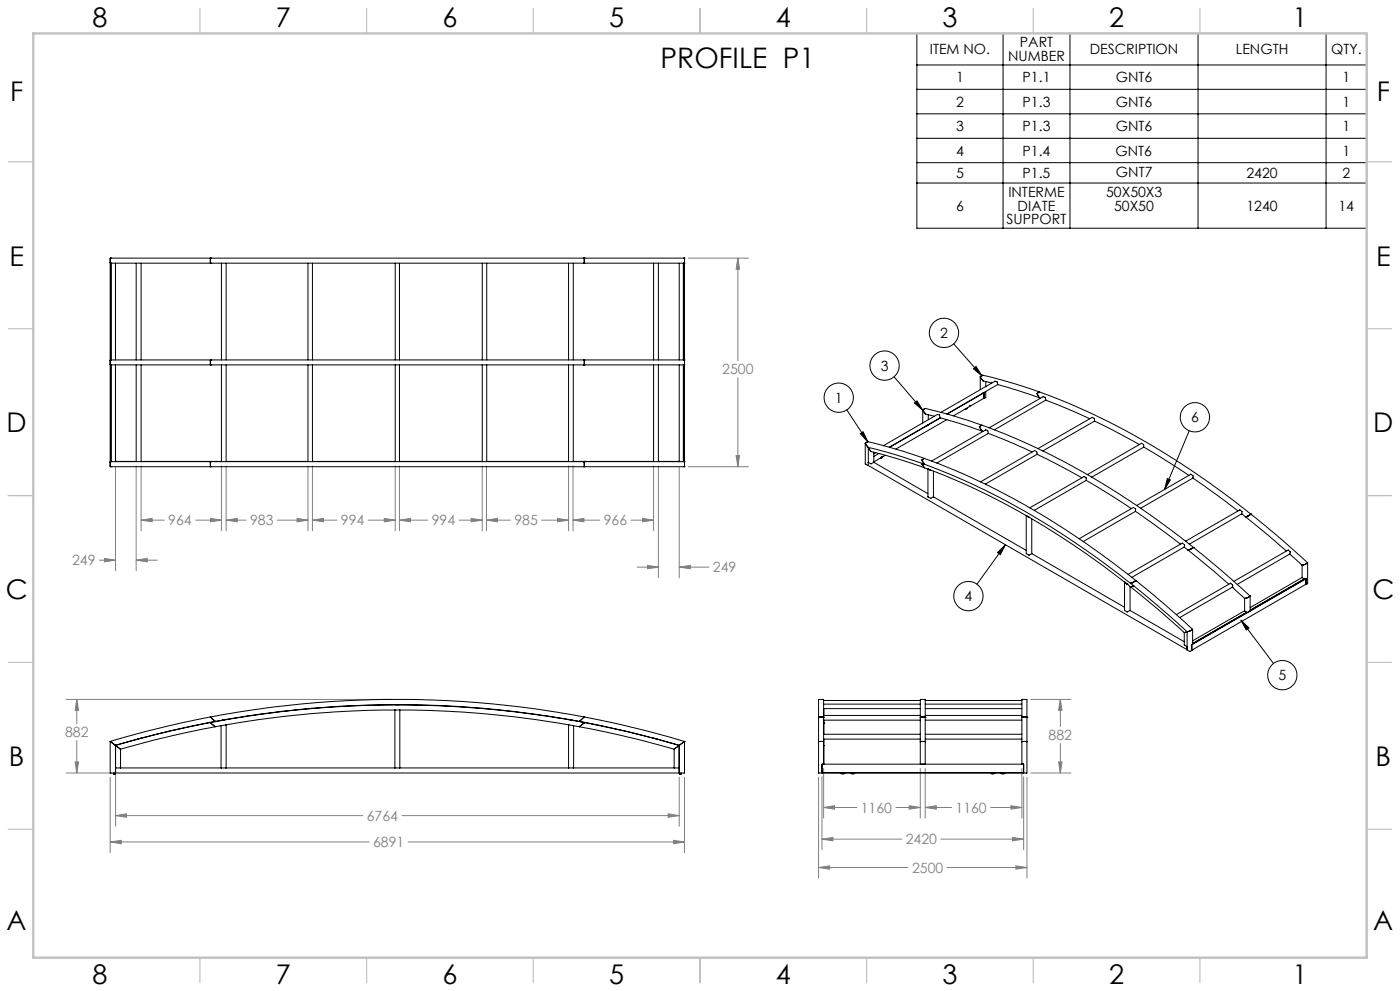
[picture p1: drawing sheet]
<svg xmlns="http://www.w3.org/2000/svg" width="420mm" height="297mm" viewBox="0 0 420 297" stroke-linecap="round" stroke-linejoin="round" font-family="sans-serif">
<g fill="none" stroke="#000" stroke-width=".3">
<path d="M275.1 10h134.9v58.4h-134.9zM275.1 19.5h134.9M300.9 10v58.4M321 10v58.4M359.4 10v58.4M397.8 10v58.4M275.1 26.8h134.9M275.1 34.1h134.9M275.1 41.4h134.9M275.1 48.8h134.9M275.1 54.9h134.9M268.2 112.9l8.7 10.1"/>
<path d="M286.1 103l8.5 9.7M292 110.5l.8-.6 1.8 2.8zM254 122.8l6.3 9.6M258.1 130l.8-.6 1.4 3zM274.3 120.8l.8-.6 1.8 2.8zM356.8 129.1l-7.4 17.6M350.2 143.4l.9 .4-1.7 2.9zM301.6 163.3l-8.5 11.8M301.6 163.3l-1.5 2.9-.8-.6zM372.3 185.9l2.4 2.3-.8 .6zM372.3 185.9l9.8 13"/>
<circle cx="283.2" cy="99.8" r="4.4"/>
<circle cx="251.6" cy="119.2" r="4.4"/>
<circle cx="265.4" cy="109.6" r="4.4"/>
<circle cx="358.5" cy="125.1" r="4.4"/>
<circle cx="290.5" cy="178.7" r="4.4"/>
<circle cx="384.7" cy="202.4" r="4.4"/>
</g>
<g fill="none" stroke="#808080" stroke-width=".3">
<path d="M206.5 77.4h18M221.4 77.4v30.7M221.4 77.4l.5 3.3h-1.1zM221.4 113.2v26.7M40.9 139.6v31.5M42.3 139.6v19.5M66.4 139.6v19.5M67.8 139.6v19.5M92.4 139.6v19.5M93.7 139.6v19.5M118.6 139.6v19.5M119.8 139.6v19.5"/>
<path d="M144.7 139.6v19.5M145.9 139.6v19.5M170.6 139.6v19.5M171.9 139.6v19.5M196.1 139.6v19.5M197.5 139.6v33.5M206.5 139.9h18M220.8 136.6h1.1l-.5 3.3zM34.6 140.1v31M42.3 155.9h7M42.3 155.9l3.3-.5v1zM58.7 155.9h7.7"/>
<path d="M63.1 155.4l3.3 .5-3.3 .5zM67.8 155.9h6M67.8 155.9l3.4-.5v1zM83.2 155.9h9.2M89.1 155.4l3.3 .5-3.3 .5zM93.7 155.9h7.4M93.7 155.9l3.3-.5v1zM110.5 155.9h8.1M115.3 155.4l3.3 .5-3.3 .5zM119.8 155.9h8.5M119.8 155.9l3.3-.5v1zM137.7 155.9h7"/>
<path d="M141.4 155.4l3.3 .5-3.3 .5zM145.9 155.9h7.2M145.9 155.9l3.3-.5v1zM162.5 155.9h8.1M167.3 155.4l3.3 .5-3.3 .5zM171.9 155.9h8M171.9 155.9l3.3-.5v1zM189.3 155.9h6.8M192.8 155.4l3.3 .5-3.3 .5zM203.8 140.1v33M29.8 167.9h4.8M31.3 167.4l3.3 .5-3.3 .5z"/>
<path d="M40.9 167.9h6.3M40.9 167.9l3.3-.5v1zM191.2 170h6.3M194.2 169.4l3.3 .6-3.3 .5zM203.8 170l3.3-.6v1.1zM203.8 170h8.9M19.9 209.6h98M23 209.6v7.3M23 209.6l.6 3.3h-1.1zM309.2 209.6h12.1M318.1 209.6v8.2M318.1 209.6l.5 3.3h-1z"/>
<path d="M19.9 231.7h13.5M22.5 228.3h1.1l-.6 3.4zM23 221.9v9.8M33.1 232.9v22.6M34.7 231.6v16M203.8 232.9v14.7M205.4 232.9v22.6M245.6 232.9v30.3M246.6 232.8v21.9M247.1 230.3v14.9M276.1 230.3v14.9M277.6 230.3v14.9"/>
<path d="M306.6 230.3v14.9M307.1 232.8v21.9M308.1 232.9v30.3M309.2 231.7h12.1M317.6 228.3h1l-.5 3.4zM318.1 222.8v8.9M33.1 252.3h77.6M33.1 252.3l3.3-.5v1.1zM34.7 244.4h74.1M34.7 244.4l3.3-.5v1zM120.6 244.4h83.2M122.4 252.3h83"/>
<path d="M200.4 243.9l3.4 .5-3.4 .5zM202 251.8l3.4 .5-3.4 .6zM245.6 260h26.8M245.6 260l3.3-.5v1zM246.6 251.5h23.9M246.6 251.5l3.3-.5v1zM247.1 242l3.3-.5v1zM247.1 242h9.9M268.7 242h7.4M272.8 241.5l3.3 .5-3.3 .5zM277.6 242h7.9M277.6 242l3.3-.5v1z"/>
<path d="M282.3 251.5h24.8M284.1 260h24M297.2 242h9.4M303.3 241.5l3.3 .5-3.3 .5zM303.8 251l3.3 .5-3.3 .5zM304.8 259.5l3.3 .5-3.3 .5z"/>
</g>
<g fill="none" stroke="#c0c0c0" stroke-width=".35">
<path d="M60 2.5v7.5M110 2.5v7.5M160 2.5v7.5M210 2.5v7.5M260 2.5v7.5M310 2.5v7.5M360 2.5v7.5M2.5 48.5h7.5M410 48.5h7.5M2.5 98.5h7.5M410 98.5h7.5M2.5 148.5h7.5"/>
<path d="M410 148.5h7.5M2.5 198.5h7.5M410 198.5h7.5M2.5 248.5h7.5M410 248.5h7.5M60 287v7.5M110 287v7.5M160 287v7.5M210 287v7.5M260 287v7.5M310 287v7.5M360 287v7.5"/>
</g>
<path d="M10 10h400v277h-400z" fill="none" stroke="#c0c0c0" stroke-width=".7"/>
<path d="M258.1 130l.8-.6 1.4 3zM274.3 120.8l.8-.6 1.8 2.8zM301.6 163.3l-1.5 2.9-.8-.6zM372.3 185.9l2.4 2.3-.8 .6zM350.2 143.4l.9 .4-1.7 2.9zM292 110.5l.8-.6 1.8 2.8z" fill="#000"/>
<path d="M23 209.6l.6 3.3h-1.1zM22.5 228.3h1.1l-.6 3.4zM34.7 244.4l3.3-.5v1zM200.4 243.9l3.4 .5-3.4 .5zM33.1 252.3l3.3-.5v1.1zM202 251.8l3.4 .5-3.4 .6zM93.7 155.9l3.3-.5v1zM115.3 155.4l3.3 .5-3.3 .5zM119.8 155.9l3.3-.5v1zM141.4 155.4l3.3 .5-3.3 .5zM67.8 155.9l3.4-.5v1zM89.1 155.4l3.3 .5-3.3 .5zM145.9 155.9l3.3-.5v1zM167.3 155.4l3.3 .5-3.3 .5zM221.4 77.4l.5 3.3h-1.1zM220.8 136.6h1.1l-.5 3.3zM42.3 155.9l3.3-.5v1zM63.1 155.4l3.3 .5-3.3 .5zM40.9 167.9l3.3-.5v1zM31.3 167.4l3.3 .5-3.3 .5zM192.8 155.4l3.3 .5-3.3 .5zM171.9 155.9l3.3-.5v1zM194.2 169.4l3.3 .6-3.3 .5zM203.8 170l3.3-.6v1.1zM246.6 251.5l3.3-.5v1zM303.8 251l3.3 .5-3.3 .5zM245.6 260l3.3-.5v1zM304.8 259.5l3.3 .5-3.3 .5zM247.1 242l3.3-.5v1zM272.8 241.5l3.3 .5-3.3 .5zM277.6 242l3.3-.5v1zM303.3 241.5l3.3 .5-3.3 .5zM318.1 209.6l.5 3.3h-1zM317.6 228.3h1l-.5 3.4z" fill="#808080"/>
<g fill="none" stroke="#000" stroke-width=".3">
<path d="M33.1 78.7l.1 .2M33.1 77.5v62.2M33.2 78.8v29.1M33.2 78.9h30M33.2 77.4l-.1 .1M33.2 77.4h30M33.2 77.4h.1M33.2 78.9h.1M33.4 78.9v29M34.6 78.9v29M40.9 78.9v29M42.3 78.9v29"/>
<path d="M63.1 78.7l.1 .2M63.1 77.5v1.2M63.2 77.4l-.1 .1M63.2 77.4h.1M63.2 78.9h.1M63.2 77.4h112M63.2 78.9h112M66.4 78.9v29M67.8 78.9v29M92.4 78.9v29M93.7 78.9v29M118.6 78.9v29"/>
<path d="M119.8 78.9v29M144.7 78.9v29M146 78.9v29M170.6 78.9v29M172 78.9v29M175.2 77.4l.1 .1M175.2 78.9h.1M175.2 77.4h.1M175.2 78.9h30M175.2 77.4h30M175.3 77.5l-.1 1.4M196.1 78.9v29"/>
<path d="M197.5 78.9v29M203.8 78.9v29M205 78.9v29M205.2 77.4h.1M205.2 77.4l.2 .1M205.2 78.9l.2-.2zM205.2 78.9h.1M205.2 78.8v29.1M205.4 77.5v62.2M33.1 109.2l.1 .2zM33.2 107.9h.1M33.2 109.4v29"/>
<path d="M33.2 109.4h30M33.2 107.9h30M33.2 109.4h.1M33.4 109.4v29M34.6 109.4v29M40.9 109.4v29M42.3 109.4v29M63.1 109.2l.1 .2M63.1 108v1.2M63.2 107.9l-.1 .1M63.2 107.9h.1M63.2 109.4h.1"/>
<path d="M63.2 107.9h112M63.2 109.4h112M66.4 109.4v29M67.8 109.4v29M92.4 109.4v29M93.7 109.4v29M118.6 109.4v29M119.8 109.4v29M144.7 109.4v29M146 109.4v29M170.6 109.4v29M172 109.4v29"/>
<path d="M175.2 107.9l.1 .1M175.2 109.4h.1M175.2 107.9h.1M175.2 109.4h30M175.2 107.9h30M175.3 108l-.1 1.4M196.1 109.4v29M197.5 109.4v29M203.8 109.4v29M205 109.4v29M205.2 107.9h.1M205.2 107.9l.2 .1z"/>
<path d="M205.2 109.4l.2-.2zM205.2 109.4h.1M205.2 109.4v29M294.1 112.9v3.9M294.1 113l.8 1.1 2.6 .7M294.1 112.9v.1M294.8 112.5h.1M294.8 112.5l-.7 .4M294.9 117.8h.1M294.9 112.5l9.8 2.6 7.1 2.4M295.2 119.4h.1M295.2 117.7l-.3 .1"/>
<path d="M295.2 117.7v1.7M295.2 117.7l-11 6.4M295.2 119.3l-9.2 5.3M295.7 117.3v1.9l-.5 .2M295.7 114.3v1.5M298.5 114.3l-16.2 9.3M298.5 114.3h.1M298.5 114.3l.6 .1 .2 .9-15.2 8.8M299.3 115.2l12.6 4M311.8 119.2h.1M311.8 117.5l8.8 3.4 6.9 3 8.7 4.4 7.8 4.3 6.1 3.7 8.7 5.7 7.8 5.5 8.7 6.6M311.8 117.5l-.7 .4 .7 1.3"/>
<path d="M311.9 119.2l.2 .1M312.9 118.9l-16.2 9.3M312.9 118.9h.1M313 118.9l.6 .2 .1 .8M313.7 119.9l-15.4 8.9M313.7 119.9l6.8 2.7 6.4 2.9M33.1 139.7l.1 .2M33.2 139.9h30M33.2 138.4l-.1 .1M33.2 138.4h30M33.2 138.4h.1M33.2 139.9h.1"/>
<path d="M34.8 138.3l-.1 .1M34.8 138.3h6.1M34.8 138.3h.1M42.3 138.3h20.8M63.2 138.3h.1M63.1 139.7l.1 .2M63.1 138.5v1.2M63.1 138.3h.1M63.2 138.3h3.2M63.2 138.4l-.1 .1M63.2 138.4h.1M63.2 139.9h.1"/>
<path d="M63.2 138.4h112M63.2 139.9h112M67.8 138.3h24.6M93.7 138.3h24.9M119.8 138.3h24.9M146 138.3h24.6M172 138.3h3.2M175.2 138.4l.1 .1M175.2 139.9h.1M175.2 138.4h.1M175.2 139.9h30M175.2 138.4h30"/>
<path d="M175.2 138.3h20.9M175.2 138.3l.2 .1zM175.2 138.3h.1M175.3 138.5l-.1 1.4M197.5 138.3h6.1M203.6 138.3l.1 .1M203.6 138.3h.1M205.2 138.4h.1M205.2 138.4l.2 .1zM205.2 139.9h.1M205.4 139.7l-.2 .2M259.6 139v.1"/>
<path d="M259.6 132.9v6.1M259.6 132.9l.8 1.2 8.7 2.3 8.2 2.7M259.6 132.8v.1M259.6 139.1l.9 .4M260.3 132.4h.1M260.3 132.4l-.7 .4M260.4 132.4l10.7 2.9 6.3 2.1M260.5 139.5l95.6 55.2M260.5 134.2h.1M260.5 138.5v.1M260.5 134.2v5.3M260.5 134.2l.7 1.1"/>
<path d="M261.2 135.3h.1M261.3 135.3l8.7 2.4 7.3 2.4M262.1 138.5l16.3 9.5M262.1 138.5l-.8 .5-.8-.4M262.1 135.5v3M262.1 135.9l.4-.3-.4 .3M262.4 135.6l-.3 .2M262.7 135.7l-.6 .3M263.7 135.9l-1.6 .9M264.1 137.3h.1M264.1 137.3l.1 .1M264.2 137.4h.1"/>
<path d="M264.5 136.8h.1M264.5 136.8v.1M264.8 136.9l-.3 .4-.3 .1M265.6 136.5l-3.5 1.9M276.6 138.9l.7 1.2M276.6 138.9h.1M276.6 137.8l.7 1.3M276.8 122.9v3.8M276.9 123l.8 1.1 2.6 .6M276.9 122.8v.2M277.3 139.1l7.9 3.1 6.8 3 7.9 3.9 6.9 3.8 8.7 5.1 6.9 4.6 8.7 6.1 8.1 6.2M277.3 137.4h.1"/>
<path d="M277.3 137.4l-.7 .4M277.4 137.4l13.9 5.6 7.8 3.8 8.7 4.7 8.7 5.2 7.8 5.2 9.6 6.8 6.9 5.3M277.4 137.4l-.8 .4M277.6 122.4h.1M277.6 122.4l-.7 .4M277.6 122.4l9 2.4 8 2.7M277.6 127.8h.1M278.4 127.4l-.8 .4M278.5 127.3l-.1 .1M278.5 124.3v1.5M278.5 127.3h.1M281.2 124.2l-16.2 9.4"/>
<path d="M281.2 124.2h.1M281.3 124.2l.6 .2 .1 .8M282 125.2l12.6 4M282 125.2l-15.2 8.8M282.2 125.2l-15.3 8.9M284.1 125.8l-15.3 8.8M289.5 122.6h.1M289.6 122.6v.1M290.3 122.2l-.3 .4-.4 .1M291 121.6h.1M291 121.6h-.1M293.9 128l.7 1.2 .3 .1"/>
<path d="M293.9 127.8v.2M294.6 127.5l7 2.6 9.5 4.2 7.8 3.9 7.9 4.4 6.1 3.6 8.7 5.7 9.5 6.8 6.9 5.4M294.6 127.5h.1M294.6 127.5l-.7 .3M295.7 128.8l-16.2 9.4M295.7 128.8h.1M295.7 128.8l.7 .3v.8M296.4 129.9l-15.3 8.9M296.5 129.9l5.9 2.3 7.3 3.3M311.1 136.1l13.5 7.1M311.1 136.1l-.1-.7-.6-.4-16.3 9.4M311.1 136.1l-15.5 9"/>
<path d="M328.4 126.2l13.4 7M328.4 126.1l-.1-.7-.7-.3-16.2 9.3M328.4 126.1l-15.6 9M342.4 132.9h.1M342.4 132.9l-16.2 9.3M342.5 132.9l.6 .3v.7M343.1 134l13.6 8.4M343.1 133.9l-15.6 9.1M277.3 140.1l7.8 3.1 7.8 3.5 6.1 3 9.5 5.2 7.8 4.7 7.9 5.2 6.9 4.9 8.1 6.2M278.4 140.6v8.3l.9 .5 .7-.5M278.4 140.6h.1M278.4 140.6l.8 .3-.8-.3"/>
<path d="M280 141.2v7.7M280 148.9l27.9 16.1M307.9 154.5h.1M307.9 154.5v11.4l.9 .5 .7-.5M307.9 154.6l.8 .4-.8-.4M309.5 155.5v10.4M325.2 142.8h.1M325.2 142.8l-16.2 9.4M325.2 142.8l.7 .4v.8M325.9 144l13.5 8.4M325.9 144l-15.6 9M340.6 153.2l13.6 9.9"/>
<path d="M357.9 143.3l13.5 9.8M357.9 143.3v-.7l-.6-.5-16.3 9.4M357.9 143.3l-15.7 9M372.5 154l1.2 .9M372.5 154l.1-.7-.7-.5-16.2 9.4M372.5 154l-15.7 9.1M373.7 154.9l12.2 10.2M373.7 154.9h.1M373.8 154.9h.1M373.8 154.9h-.1M374.5 154.5l-.8 .4M374.6 154.5l-.2 .1"/>
<path d="M375.2 154.1h.1M375.2 154.1l-1.5 .8M375.2 154.1v.1M375.3 154.1l9.1 7.5 7.9 7.1M375.3 154.1h-.1M375.3 154.1h.1M375.3 154.1l-.8 .4M309.5 165.9l27.9 16.1M323.7 161.5l16.3-9.4 .7 .4-.1 .8-15.7 9M337.4 174.6l.8 .5M337.4 174.6v8.3l.7 .5 .9-.5M337.4 174.5h.1"/>
<path d="M337.4 174.5l.7 .6M338.1 175.1h.1M339 175.8v7.1M339.2 175.9l8 6.6 8.1 7.1M339.2 174.9l8 6.5 8.9 7.9M339.2 175.9h.1M339.2 174.8v.1M339.2 174.8h.1M339.3 175.9h.1M339.3 174.8h.1M339.9 174.5l-.7 .3M340 174.4l-.1 .1"/>
<path d="M340 174.5l-.8 .3M340.1 174.4l-.2 .1M340.1 175.6l-.9 .3M340.1 175.6h-.1M340.1 175.6h-.2M340.7 174.1h.1M340.7 174.1l-.6 .3M340.8 174l8.2 6.8 8.8 7.8M340.8 174l-.8 .4M340.8 174l-.1 .1M355.2 164l1.2 .9M355.2 164l-15.7 9"/>
<path d="M355.3 163.9l.1-.6-.7-.5-16.3 9.4M355.3 163.9l-.1 .1M356.4 164.9l12.3 10.2M356.4 164.9h.1M356.5 164.9h.1M356.5 164.8v.1M356.5 164.8h.1M357.2 164.6l-.7 .3M357.2 164.5l-.7 .4M357.3 164.5l-.8 .4M357.3 164.5h-.1M357.3 164.5l-.1 .1"/>
<path d="M358 164.1h.1M358 164.1l-.7 .4M358 164.1l8.3 6.8 8.7 7.7M358 164.1h-.1M369.7 176l3.7 3.3M369.7 176l.1-.7-.7-.5-16.2 9.4M369.7 176h.1M369.7 176l-15.8 9.1M373.4 179.3h.1M373.4 179.3v3.8M375 178.7l-1.6 .6M375 178.6v.1"/>
<path d="M375 178.6v4.5M386.9 166l3.7 3.4M386.9 166l.2-.6-.7-.6-16.2 9.4M386.9 166h.1M386.9 166l-15.7 9.2M390.6 173.1l.8 .5 .4-.1M390.6 169.4v3.7M390.6 169.4h.1M390.6 173.1l-15.6 9M390.7 169.4h.1M391.3 173.5l-16.3 9.4M391.4 169.2l-.7 .2"/>
<path d="M391.4 173.6l-16.4 9.5M391.6 169.1l-.2 .1M391.7 175.2h.1M391.7 175.1v.1M391.8 175.1l-34.3 19.8M391.8 175.1h.1M391.8 173.5v1.7M391.8 173.5l-34.3 19.7M392.3 168.7l-.7 .4M392.3 168.7v6.2l-.5 .3M392.3 168.7h.1M339 182.9h.1"/>
<path d="M339 182.9l16.3 9.4M355.3 189.6v3.7l.8 .5M355.3 189.6h.1M356 189.4l-.7 .2M356.1 189.3l-.1 .1M356.1 189.3v5.5l.9 .5 .5-.4v-1.7M356.1 189.3h.1M356.9 189.1l-.7 .2M357 189.1h-.1M357.8 188.6h.1M357.8 188.6l-.8 .5M357.8 188.6v4.5l-.3 .1"/>
<path d="M373.4 183.1l.8 .4M373.4 183.1l-15.6 8.9M374.1 183.5l-16.3 9.4M374.2 183.5l-16.4 9.5M375 183.1l-.8 .4M63.1 214.9a313.4 313.4 0 0 0-30 7.3M63.1 214.9l.1 .1M63.1 214.9a301.7 301.7 0 0 1 112.2 0M63.1 216.7l-.1-.1a311.5 311.5 0 0 0-28.3 6.8M63.1 216.7l1.4 1M63.2 215l1.4 1.2M64.4 217.7l.2 .1"/>
<path d="M64.5 217.7l.1 .1M64.6 217.8a307.5 307.5 0 0 0-28.4 6.7M64.6 216.2a293.7 293.7 0 0 0-30 7.2M64.6 216.2a298.2 298.2 0 0 1 109.2 0M66.3 217.5l-1.7 .3M66.3 217.5v12.6M67.8 215.6l-1.1 .2M67.8 217.2l-1.5 .3M67.8 217.2v12.9M93.7 212.3l-1.1 .1M118.5 212.8h1.4M118.5 212.8a293.1 293.1 0 0 0-50.7 4.4"/>
<path d="M118.5 212.8v17.3M118.7 211.2h1M119.7 211.2h.1M119.9 212.8a293.9 293.9 0 0 1 50.7 4.4M119.9 212.8v17.3M144.7 212.3l1.1 .1M145.8 212.4h.1M170.6 217.2l1.5 .3M170.6 217.2v12.9M170.6 215.6l1.1 .2M172.1 217.5l1.7 .3M172.1 217.5v12.6"/>
<path d="M173.8 217.8a311.9 311.9 0 0 1 28.4 6.7M173.8 216.2a291.3 291.3 0 0 1 30 7.2M173.9 216.1l-.1 .1M174 216.1l-.2 .1M175.2 216.7l-1.4 1.1M175.3 214.9l-1.4 1.2M175.3 214.9a313.4 313.4 0 0 1 30.1 7.3M175.4 216.6a283 283 0 0 1 28.3 6.8M175.4 216.6l-.2 .1M175.4 216.6a299.6 299.6 0 0 0-112.4 0l.2 .1M245.6 215v-5.4l1.5 .1v5.3M245.6 215h1.5"/>
<path d="M245.6 215h.1M245.6 215v7.3M247.2 216.7h.1M247.1 215h.1M247.1 215v7.3M247.1 215.8h29M247.1 212.4h29M247.1 214.4h29M247.1 211h29M247.1 209.9h29M247.2 216.7v3.4M247.2 215.8v.9"/>
<path d="M247.2 212.4v2M276.1 215l.1-5.4 1.4 .1v5.3M276.1 215h1.5M276.1 215h.1M276.1 215v7.3M277.6 215h.1M277.6 215v7.3M277.6 215.8h29M277.6 212.4h29M277.6 214.4h29M277.6 211h29M277.6 209.9h29"/>
<path d="M306.6 215v-5.4l1.5 .1v5.3M306.6 215h1.5M306.6 215h.1M306.6 215v7.3M308.1 215h.1M308.1 215v7.3M33.1 222.2l.1 .1M33.1 222.2v9.5h1.4M33.1 222.2h.1M33.2 222.3l1.3 1M34 231.9h.1M34 231.7v.2"/>
<path d="M34.1 232h.1M34.2 232h.1M34.2 232h.2M34.4 232h.1M34.5 232h.1M34.5 223.3l.1 .1M34.5 231.7h.1M34.5 231.7v.2M34.6 223.4v8.3M34.7 223.4l.1 .1M34.7 231.5v.2M34.8 223.5l1.2 .9"/>
<path d="M36 224.4l.2 .1M36.2 230.1l-1.5 .2M36.2 230.1h30.1M36.2 224.5v5.6M41.2 221.5h.1M42.3 221.2l-1 .3M66.3 230.1h1.5M67.8 230.1h50.7M118.5 230.1h1.4M119.9 230.1h50.7M170.6 230.1h1.5M172.1 230.1h30.1"/>
<path d="M196.1 221.2v.1M196.1 221.3l1.1 .2M202.2 230.1h1.5M202.2 224.5v5.6M202.4 224.4l-.2 .1M203.6 223.5l-1.2 .9M203.7 223.4l-.1 .1M203.7 230.1v1.6h-169M203.7 223.4v6.7M203.9 231.7l.1 .3M203.9 223.3l-.1 .1M204 232h.1"/>
<path d="M204.4 231.7v.3h-.4M205.2 222.3l-1.3 1M205.4 222.2h.1M205.4 222.2v9.5h-1.6v-8.3M205.4 222.2l-.2 .1M245.6 222.3v9.4h62.5v-9.4M246.6 231.7v-2.7h60.5v2.7M246.6 231.5h60.5M246.9 222.2l-1.3 .1M246.9 222.2l.2 .1M247.2 223.5h.1M247.1 221.5h29"/>
<path d="M247.1 220.1h29M247.1 222.3v6.7M247.2 221.5v2M247.2 223.5v5.5M252.2 231.7a.76 .76 0 0 0 1.2 0M255.2 231.7a.76 .76 0 0 0 1.2 0M276.1 222.3v6.7M276.2 222.2l-.1 .1M276.2 222.2h1.3M277.5 222.2l.1 .1M277.6 221.5h29M277.6 222.3v6.7"/>
<path d="M277.6 220.1h29M297.2 231.7a.76 .76 0 0 0 1.2 0M300.2 231.7a.76 .76 0 0 0 1.2 0M306.6 222.3v6.7M307.9 222.2l.2 .1M307.9 222.2l-1.3 .1"/>
</g>
<text font-size="8.5" x="198.2" y="20.2">PROFILE P1</text>
<g font-size="8.1">
<text x="27.8" y="8">8</text>
<text x="82.8" y="8">7</text>
<text x="132.8" y="8">6</text>
<text x="182.8" y="8">5</text>
<text x="232.8" y="8">4</text>
<text x="282.8" y="8">3</text>
<text x="332.8" y="8">2</text>
<text x="387.8" y="8">1</text>
<text x="3" y="30.4">F</text>
<text x="413" y="30.4">F</text>
<text x="2.8" y="79.6">E</text>
<text x="412.8" y="79.6">E</text>
<text x="2" y="129.6">D</text>
<text x="412" y="129.6">D</text>
<text x="1.7" y="179.6">C</text>
<text x="411.7" y="179.6">C</text>
<text x="2.7" y="229.6">B</text>
<text x="412.7" y="229.6">B</text>
<text x="2" y="278.9">A</text>
<text x="412" y="278.9">A</text>
<text x="27.8" y="295">8</text>
<text x="82.8" y="295">7</text>
<text x="132.8" y="295">6</text>
<text x="182.8" y="295">5</text>
<text x="232.8" y="295">4</text>
<text x="282.8" y="295">3</text>
<text x="332.8" y="295">2</text>
<text x="387.8" y="295">1</text>
</g>
<g font-size="4.2">
<text x="279" y="16.2">ITEM NO.</text>
<text x="306" y="14.2">PART</text>
<text x="326.9" y="16.2">DESCRIPTION</text>
<text x="370.8" y="16.2">LENGTH</text>
<text x="399.3" y="16.2">QTY.</text>
<text x="302.4" y="18.3">NUMBER</text>
<text x="286.8" y="24.6">1</text>
<text x="306.8" y="24.6">P1.1</text>
<text x="334.7" y="24.6">GNT6</text>
<text x="402.7" y="24.6">1</text>
<text x="286.8" y="32">2</text>
<text x="306.8" y="32">P1.3</text>
<text x="334.7" y="32">GNT6</text>
<text x="402.7" y="32">1</text>
<text x="286.8" y="39.3">3</text>
<text x="306.8" y="39.3">P1.3</text>
<text x="334.7" y="39.3">GNT6</text>
<text x="402.7" y="39.3">1</text>
<text x="286.8" y="46.6">4</text>
<text x="306.8" y="46.6">P1.4</text>
<text x="334.6" y="46.8">GNT6</text>
<text x="402.7" y="46.6">1</text>
<text x="286.8" y="53.3">5</text>
<text x="306.8" y="53.3">P1.5</text>
<text x="334.8" y="53.1">GNT7</text>
<text x="373.9" y="53.3">2420</text>
<text x="402.7" y="53.3">2</text>
<text x="302.5" y="59">INTERME</text>
<text x="331.8" y="59.1">50X50X3</text>
<text x="286.8" y="63.1">6</text>
<text x="305.3" y="63.1">DIATE</text>
<text x="334.2" y="63.1">50X50</text>
<text x="373.9" y="63.1">1240</text>
<text x="401.5" y="63.1">14</text>
<text x="302" y="67.3">SUPPORT</text>
<text x="282" y="101.3">2</text>
<text x="264.2" y="111.1">3</text>
<text x="250.5" y="120.7">1</text>
<text x="357.3" y="126.6">6</text>
<text x="289.4" y="180.2">4</text>
<text x="383.5" y="203.9">5</text>
</g>
<g font-size="4.2" fill="#808080">
<text x="216.7" y="112.2">2500</text>
<text x="50.5" y="157.5">964</text>
<text x="75" y="157.5">983</text>
<text x="102.3" y="157.5">994</text>
<text x="129.5" y="157.5">994</text>
<text x="154.3" y="157.5">985</text>
<text x="181.1" y="157.5">966</text>
<text x="21.6" y="169.5">249</text>
<text x="213.9" y="171.5">249</text>
<text x="19.5" y="221">882</text>
<text x="314.6" y="221.9">882</text>
<text x="258.2" y="243.6">1160</text>
<text x="286.7" y="243.6">1160</text>
<text x="110" y="246">6764</text>
<text x="111.9" y="253.9">6891</text>
<text x="271.7" y="253.1">2420</text>
<text x="273.6" y="261.6">2500</text>
</g>
</svg>
